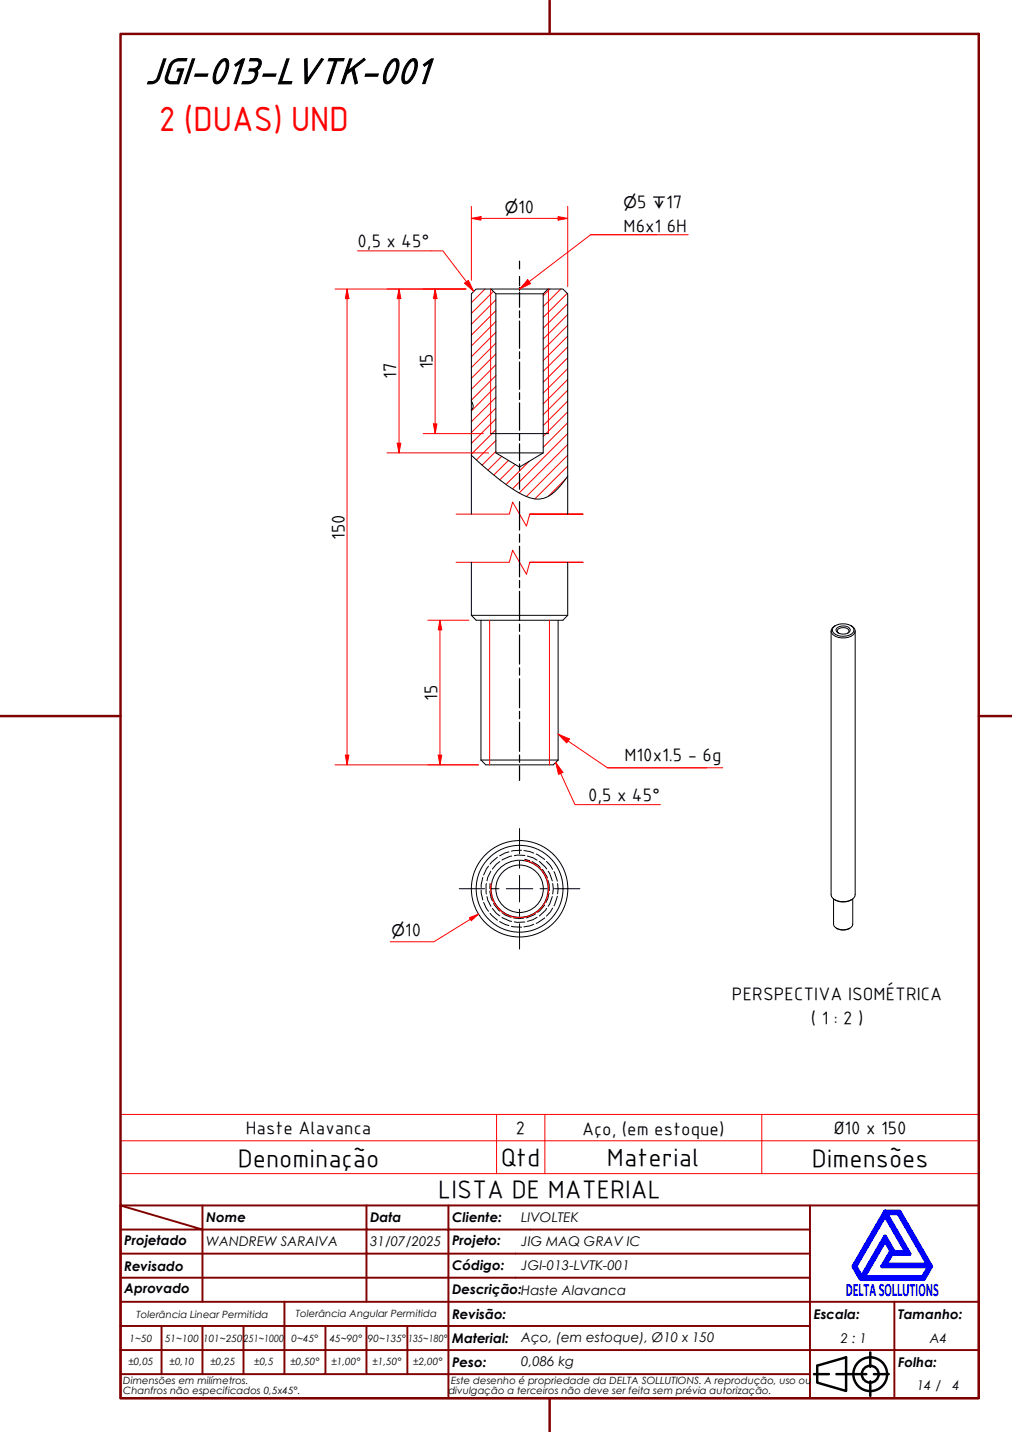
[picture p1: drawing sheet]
<svg xmlns="http://www.w3.org/2000/svg" width="210mm" height="297mm" viewBox="0 0 210 297" stroke-linecap="round" stroke-linejoin="round" font-family="sans-serif">
<!-- layer: Hatch (ABNT) -->
<g fill="none" stroke="#f00" stroke-width=".21">
<path d="M100.6 60l-2.8 2.8M114.1 60l-1.4 1.3M116.3 60l-3.6 3.6M102.3 60.4l-4.5 4.6M102.8 77.9l-5 5.1M102.8 75.7l-5 5.1M102.8 73.4l-5 5.1M102.8 71.2l-5 5M102.8 68.9l-5 5.1M102.8 66.7l-5 5.1M102.8 64.4l-5 5.1M102.8 62.2l-5 5.1"/>
<path d="M117.7 60.8l-5 5M117.8 78.7l-5.1 5.1M117.8 76.5l-5.1 5M117.8 74.2l-5.1 5.1M117.8 72l-5.1 5.1M117.8 69.7l-5.1 5.1M117.8 67.5l-5.1 5.1M117.8 65.2l-5.1 5.1M117.8 63l-5.1 5.1M102.8 93.6l-2.8 2.9M102.8 91.4l-4 4M102.8 89.1l-5 5.1"/>
<path d="M102.8 86.9l-5 5.1M102.8 84.7l-5 5M102.8 82.4l-5 5.1M102.8 80.1l-5 5.1M104.1 94.7l-2.9 2.8M105.5 95.5l-3.1 3M106.8 96.4l-3.1 3.1M109.7 95.7l-4.7 4.8M117.3 99.3l-3.6 3.7M117.8 96.7l-6.9 6.8M117.8 94.4l-8.6 8.6M117.8 92.2l-10.1 10.1"/>
<path d="M117.8 89.9l-11.5 11.5M117.8 87.7l-5.1 5.1M117.8 85.4l-5.1 5.1M117.8 83.2l-5.1 5.1M117.8 80.9l-5.1 5.1"/>
</g>
<!-- layer: Linha Corte (ABNT) -->
<path d="M94.6 116.6h11l.7-2.5 2.9 5 .7-2.5h11h-11M94.6 106.6h11l.7-2.5 2.9 5 .7-2.5h11h-11" fill="none" stroke="#f00" stroke-width=".21"/>
<!-- layer: Visible (ABNT) -->
<g fill="none" stroke="#000" stroke-width=".21">
<path d="M101.8 60h11.9M102.8 60.9h9.9M97.8 94.4l.4 .5a52.6 52.6 0 0 0 10.7 8 5.3 5.3 0 0 0 6.8-1.5l2.1-2.7M97.8 83.1a1.39 1.39 0 0 1 0 1.9M101.8 89.9h11.9M102.8 93.9h9.9M117.8 98.7v-37.8l-1-.9h-3.1l-1 .9v33l-4.9 3-5-3v-33l-1-.9h-3l-1 .9v45.7M117.8 98.7v7.9M97.8 116.6v11M117.8 116.6v11M97.8 127.6l1 1.1h18l1-1.1M97.8 127.6h20"/>
<path d="M99.8 128.7v29M115.8 128.7v29M172.4 130.9v54.7a2.18 2.18 0 0 0 2.5 1.4 2.18 2.18 0 0 0 2.5-1.4v-54.7M173.1 129.9a3 3 0 0 1 4 .5 1.1 1.1 0 0 1-.9 1.3 3 3 0 0 1-3.5-.7l.1-.8zM173.3 129.8a1.15 1.15 0 0 0-.9 1.1 1.15 1.15 0 0 0 .9 1.1 3.5 3.5 0 0 0 3.9-.7 1.14 1.14 0 0 0-.7-1.5M173.7 130.2a1.94 1.94 0 0 1 2.7 .4 1.61 1.61 0 0 1-2.6 .7l-.4-.5zM173.9 131.3l-.2-.5a1.48 1.48 0 0 1 2.4 0l-.3 .5M99.8 157.7l1 1h14l1-1M99.8 157.7h16M172.9 186.5v5.2a2.04 2.04 0 0 0 2.6 1.1 1.44 1.44 0 0 0 1.4-1.1v-5.2M173.1 186.6a3.5 3.5 0 0 0 3.6 0M173.5 192.5l.2 .1a2.75 2.75 0 0 0 2.6-.1"/>
<circle cx="107.8" cy="184.4" r="9"/>
<circle cx="107.8" cy="184.4" r="10"/>
<circle cx="107.8" cy="184.4" r="5.9"/>
<circle cx="107.8" cy="184.4" r="4.9"/>
</g>
<!-- layer: Visible Narrow (ABNT) -->
<path d="M101.8 60v29.9M113.7 60v29.9M101.6 128.7v30M114 128.7v30M108.8 178.4a6 6 0 0 1 4.9 7 6 6 0 0 1-7 4.9 6 6 0 0 1-4.8-7" fill="none" stroke="#f00" stroke-width=".21"/>
<!-- layer: Hidden (ABNT) -->
<g fill="none" stroke="#000" stroke-width=".21">
<path d="M101.3 179.7l-.4 .5-.6 1.3M103.2 177.8l-1.6 1.4M103.7 178.7l-.7 .6-.9 1M105.6 176.7l-.8 .2-1.2 .6M106.1 177.6l-2 .8M108.2 176.4l-2.1 .2M108.7 176.4l1.2 .2 .8 .4M108.8 178.2l1.1 .3M108.9 177.4h-1.5l-.7 .1M109.4 177.6l1.1 .3 .9 .5M110.4 178.7l1.2 .8 .5 .4M111.2 177.2l1.8 1.1"/>
<path d="M111.9 178.7l1.5 1.6M113.3 178.7l.8 .8 .5 .8M99.8 184.6l.3 2.1M100.1 182l-.3 2.1M100.3 187.2l.6 1.3 .4 .5M100.9 183.3v2.1M101 186l.2 .7 .6 1.3M101.6 184.9l.3 1.4 .3 .6M101.6 189.4l1.6 1.5M101.6 183.3v1M101.8 180.7l-.6 1.3-.2 .7M102.1 188.5l.9 .9 .7 .6"/>
<path d="M102.4 187.4l1.3 1.6M103.6 191.2l1.2 .6 .8 .2M104.1 190.3l2 .8M104.1 189.3l.7 .5 1.2 .5M106.1 192.1l2.1 .2M106.5 190.4l1.2 .1 .9-.1M106.7 191.2h2.2M110.7 191.7l-.8 .4-1.2 .2M111.1 189.6l-2 .8M111.4 190.3l-.9 .5-1.1 .3M112.4 180.3l1.1 1.8M113 190.4l-1.8 1.1"/>
<path d="M113 187.7l-1.1 1.3-.4 .2M113.4 188.4l-1.5 1.6M113.7 182.6l.2 .8v1.3M113.7 180.7l.3 .5 .6 1.5M113.9 185.2l-.3 1.2-.4 .8M114.6 186l-.6 1.5-.3 .5M114.6 188.4l-.5 .8-.8 .8M114.6 183.3l.2 1-.2 1.1M114.9 180.8l.7 2M115.6 185.9l-.7 2M115.7 183.3l.1 1-.1 1.1"/>
</g>
<path d="M109.7 58.4l-1.9 1.6M25 236.6h178v-5.4h-178v12.2M103 231.2v12.2M113 231.2v12.2M158 231.2v12.2M203 236.6v6.8h-178M25 243.4v6.6h178v-6.6" fill="none" stroke="#f00" stroke-width=".21"/>
<!-- layer: Borda A3/A4 (ABNT) -->
<path d="M25 7h178v283h-178zM114 0v7M0 148.5h25M203 148.5h7M114 290v7" fill="none" stroke="#800000" stroke-width=".51"/>
<path d="M183.6 257.3l1.2 2.2-1.8 3.2h9.7l-1.3 2.2h-12.2zM183.6 252.1l4.4 7.6h-2.6l-1.8-3.2-4.9 8.4-1.3-2.2zM183.6 251.3h3l6.5 11.4-1.5 2.6h-13.1l-1.5-2.6zM183.8 251.7h2.5l6.2 10.6h-8.8l1.3-2.2h3.7zM185 259.7h.2l-.1 .2z" fill="none" stroke="#00f" stroke-width=".8"/>
<!-- layer: 0 -->
<path d="M178.5 265.3h13.1" fill="none" stroke="#000" stroke-width=".21"/>
<g fill="none" stroke="#800000" stroke-width=".4">
<path d="M25 250l17 5h-17M25 250h178v40h-178zM42 255h34v5h17M42 255v15M42 250v5M76 250v5h17v5M93 250v5h75M168 250v20h-143M25 260h51v10M25 275h17M33.5 275v10M50.5 275h-8.5v10"/>
<path d="M59 270v15h-8.5M67.5 275v10h-8.5M76 275v10h8.5M84.5 275v10M93 275h-42.5v10M93 260v5h-68M93 275v10h75M93 260h75M93 275h75M168 265h-75v10M185.5 270v10h17.5M203 270h-35v10h17.5v10"/>
<path d="M25 285h25.5M25 280h143v10M67.5 285h8.5M84.5 285h8.5v5"/>
</g>
<g fill="none" stroke="#000" stroke-width=".51">
<path d="M168.8 285h3.1M169.5 283.3l6-1.8v7l-6-1.7zM173.5 285h6.2M180.5 280.5v3M180.5 286.5v3M181.3 285h3"/>
<circle cx="180.5" cy="285" r="3.5"/>
<circle cx="180.5" cy="285" r="1.75"/>
</g>
<!-- layer: Eixo de trabalho (ISO) -->
<g fill="none" stroke="#000" stroke-width=".25">
<path d="M107.8 54.2v1.6M107.8 57.3v2M107.8 59.6v.7M107.8 60.6v3.2M107.8 64.5v1.4M107.8 66.6v5.7M107.8 73v1.4M107.8 75.1v5.7M107.8 81.5v1.4M107.8 83.6v5.6M107.8 89.9v1.5M107.8 92.1v3.5"/>
<path d="M107.8 96.2v1.4M107.8 98.2v3.3M107.8 113.3v6.4M107.8 104.1v5.9M107.8 110.8v1.7M107.8 120.4v1.5M107.8 122.7v6M107.8 129.5v1.5M107.8 131.7v6.1M107.8 138.5v1.5M107.8 140.8v6M107.8 147.6v1.5"/>
<path d="M107.8 149.8v6.1M107.8 156.6v1.5M107.8 158.9v3"/>
</g>
<path d="M109.5 58l.5 .8-2.2 1.2z" fill="#f00"/>
<path d="M109.5 58l.5 .8-2.2 1.2zM122.5 48.7h20.2M136.2 48.7h-13.7l-12.8 9.7" fill="none" stroke="#f00" stroke-width=".21"/>
<path d="M82.8 60v1.9" fill="none" stroke="#f00" stroke-width=".21"/>
<path d="M82.8 60l.3 1.9h-.7z" fill="#f00"/>
<path d="M82.8 60l.3 1.9h-.7zM82.8 91.9v2" fill="none" stroke="#f00" stroke-width=".21"/>
<path d="M82.4 91.9h.7l-.3 2z" fill="#f00"/>
<path d="M80.3 60h16.3M90.3 60v1.9M82.8 61.9v30M80.3 93.9h21M82.4 91.9h.7l-.3 2z" fill="none" stroke="#f00" stroke-width=".21"/>
<path d="M90.3 60l.3 1.9h-.7z" fill="#f00"/>
<path d="M90.3 60l.3 1.9h-.7zM90.3 87.9v2" fill="none" stroke="#f00" stroke-width=".21"/>
<path d="M89.9 87.9h.7l-.3 2z" fill="#f00"/>
<path d="M87.8 60h8.8M90.3 61.9v26M87.8 89.9h12.5M89.9 87.9h.7l-.3 2zM91.2 156.6v2.1" fill="none" stroke="#f00" stroke-width=".21"/>
<path d="M90.9 156.6h.7l-.4 2.1z" fill="#f00"/>
<path d="M91.2 128.7v1.9M90.9 156.6h.7l-.4 2.1z" fill="none" stroke="#f00" stroke-width=".21"/>
<path d="M91.2 128.7l.4 1.9h-.7z" fill="#f00"/>
<path d="M88.8 128.7h8.5M91.2 128.7l.4 1.9h-.7zM91.2 130.6v26M88.8 158.7h10.5" fill="none" stroke="#f00" stroke-width=".21"/>
<path d="M115.8 152.3l2 1.4" fill="none" stroke="#f00" stroke-width=".21"/>
<path d="M115.8 152.3l2.3 1-.6 .8z" fill="#f00"/>
<path d="M115.8 152.3l2.3 1-.6 .8zM117.8 153.7l8.2 5.6h20.6M126 159.3h23.9" fill="none" stroke="#f00" stroke-width=".21"/>
<path d="M99.3 189.6l-1.7 1.1" fill="none" stroke="#f00" stroke-width=".21"/>
<path d="M97.4 190.4l1.9-.8-1.6 1.4z" fill="#f00"/>
<path d="M97.4 190.4l1.9-.8-1.6 1.4zM97.6 190.7l-7.6 4.7h-9.1" fill="none" stroke="#f00" stroke-width=".21"/>
<!-- layer: Marca de centro (ISO) -->
<path d="M107.8 171.9v5.2M107.8 178.6v1.5M95.2 184.3h5.3M102 184.3h1.5M105 184.3h5.5M107.8 181.6v5.5M107.8 188.6v1.5M107.8 191.6v5.3M112 184.3h1.5M115 184.3h5.3" fill="none" stroke="#000" stroke-width=".21"/>
<path d="M96.8 58.4l1.5 2" fill="none" stroke="#f00" stroke-width=".21"/>
<path d="M96.4 58.7l.7-.5 1.2 2.2z" fill="#f00"/>
<path d="M74.1 52h17.8l4.9 6.4M96.4 58.7l.7-.5 1.2 2.2zM115.3 158.1l1 2.3" fill="none" stroke="#f00" stroke-width=".21"/>
<path d="M115.3 158.1l1.5 2.1-1 .4z" fill="#f00"/>
<path d="M115.3 158.1l1.5 2.1-1 .4zM116.3 160.4l3 6.5h17.7" fill="none" stroke="#f00" stroke-width=".21"/>
<path d="M72 156.6v2.1" fill="none" stroke="#f00" stroke-width=".21"/>
<path d="M71.6 156.6h.8l-.4 2.1z" fill="#f00"/>
<path d="M72 60v1.9M71.6 156.6h.8l-.4 2.1z" fill="none" stroke="#f00" stroke-width=".21"/>
<path d="M72 60l.4 1.9h-.8z" fill="#f00"/>
<path d="M69.5 60h27.1M72 60l.4 1.9h-.8zM97.8 45.3h2M72 61.9v94.7M69.5 158.7h29.8" fill="none" stroke="#f00" stroke-width=".21"/>
<path d="M97.8 45.3l2-.4v.8z" fill="#f00"/>
<path d="M97.8 45.3l2-.4v.8zM115.8 45.3h2" fill="none" stroke="#f00" stroke-width=".21"/>
<path d="M115.8 44.9l2 .4-2 .4z" fill="#f00"/>
<path d="M97.8 42.8v15.3M99.8 45.3h16M115.8 44.9l2 .4-2 .4zM117.8 42.8v16.6" fill="none" stroke="#f00" stroke-width=".21"/>
<text font-size="27.6" fill="#fff" x="192.9" y="291" transform="rotate(-33 192.9 291)">.</text>
<text font-size="8.1" x="30" y="17.3">JGI-013-LVTK-001</text>
<text font-size="7" fill="#f00" x="32.9" y="27.2">2 (DUAS) UND</text>
<g font-size="5.4">
<text x="49.3" y="242">Denominação</text>
<text x="103.9" y="241.8">Qtd</text>
<text x="125.9" y="241.8">Material</text>
<text x="168.4" y="242">Dimensões</text>
<text x="90.9" y="248.5">LISTA DE MATERIAL</text>
</g>
<g font-size="3.9">
<text x="107.5" y="44.2">10</text>
<text x="132.2" y="43.1">5</text>
<text x="138.2" y="43.1">17</text>
<text x="74.1" y="51.2">0,5 x 45°</text>
<text x="129.3" y="48.1">M6x1</text>
<text x="138.3" y="48.1">6H</text>
<text x="89.7" y="76.6" transform="rotate(-90 89.7 76.6)">15</text>
<text x="82.2" y="78.6" transform="rotate(-90 82.2 78.6)">17</text>
<text x="71.4" y="112" transform="rotate(-90 71.4 112)">150</text>
<text x="90.7" y="145.3" transform="rotate(-90 90.7 145.3)">15</text>
<text x="129.5" y="157.9">M10x1.5 - 6g</text>
<text x="122" y="166.1">0,5 x 45°</text>
<text x="84" y="194.2">10</text>
<text x="151.8" y="207.4">PERSPECTIVA ISOMÉTRICA</text>
<text x="168.2" y="212.4">( 1 : 2 )</text>
<text x="51" y="235.2">Haste Alavanca</text>
<text x="107" y="235.2">2</text>
<text x="120.7" y="235.3">Aço, (em estoque)</text>
<text x="173" y="235.2">Ø10 x 150</text>
</g>
<text font-size="3.9" fill="#00f" x="175.4" y="268.8">DELTASOLLUTIONS</text>
<g font-size="3.3">
<text x="104.7" y="44.2">⌀</text>
<text x="129.3" y="43.1">⌀</text>
<text x="135.2" y="43.1">↧</text>
<text x="81.2" y="194.2">⌀</text>
</g>
<g font-size="2.8">
<text x="42.8" y="253.5">Nome</text>
<text x="76.8" y="253.5">Data</text>
<text x="93.8" y="253.6">Cliente:</text>
<text x="108.1" y="253.5">LIVOLTEK</text>
<text x="25.8" y="263.6">Revisado</text>
<text x="25.8" y="258.3">Projetado</text>
<text x="42.8" y="258.5">WANDREW SARAIVA</text>
<text x="76.8" y="258.4">31/07/2025</text>
<text x="93.8" y="263.4">Código:</text>
<text x="93.8" y="258.3">Projeto:</text>
<text x="108.1" y="263.5">JGI-013-LVTK-001</text>
<text x="108.1" y="258.5">JIG MAQ GRAV IC</text>
<text x="25.8" y="268.3">Aprovado</text>
<text x="93.8" y="268.3">Descrição:Haste Alavanca</text>
<text x="93.8" y="273.6">Revisão:</text>
<text x="168.8" y="273.5">Escala:</text>
<text x="186.3" y="273.5">Tamanho:</text>
<text x="93.8" y="278.6">Material:</text>
<text x="108.1" y="278.3">Aço, (em estoque), Ø10 x 150</text>
<text x="174.4" y="278.5">2 : 1</text>
<text x="192.8" y="278.6">A4</text>
<text x="93.8" y="283.5">Peso:</text>
<text x="108.1" y="283.3">0,086 kg</text>
<text x="186.3" y="283.5">Folha:</text>
<text x="190.2" y="288.4">14 / 14</text>
</g>
<g font-size="2.1">
<text x="28.3" y="273.3">Tolerância Linear Permitida</text>
<text x="61.4" y="273.1">Tolerância Angular Permitida</text>
<text x="26.9" y="278.3">1~50</text>
<text x="34.2" y="278.3">51~100</text>
<text x="42.1" y="278.3">101~250</text>
<text x="50.5" y="278.3">251~1000</text>
<text x="60.5" y="278.3">0~45°</text>
<text x="68.4" y="278.3">45~90°</text>
<text x="76.3" y="278.3">90~135°</text>
<text x="84.7" y="278.3">135~180°</text>
<text x="25.6" y="287.1">Dimensões em milímetros.</text>
<text x="26.6" y="283.2">±0,05</text>
<text x="35.2" y="283.2">±0,10</text>
<text x="43.6" y="283.2">±0,25</text>
<text x="52.7" y="283.2">±0,5</text>
<text x="60.2" y="283.2">±0,50°</text>
<text x="68.7" y="283.2">±1,00°</text>
<text x="77.2" y="283.2">±1,50°</text>
<text x="85.7" y="283.2">±2,00°</text>
<text x="93.6" y="287.1">Este desenho é propriedade da DELTA SOLLUTIONS. A reprodução, uso ou</text>
<text x="25.6" y="289.2">Chanfros não especificados 0,5x45°.</text>
<text x="93" y="289.2">divulgação a terceiros não deve ser feita sem prévia autorização.</text>
</g>
</svg>
